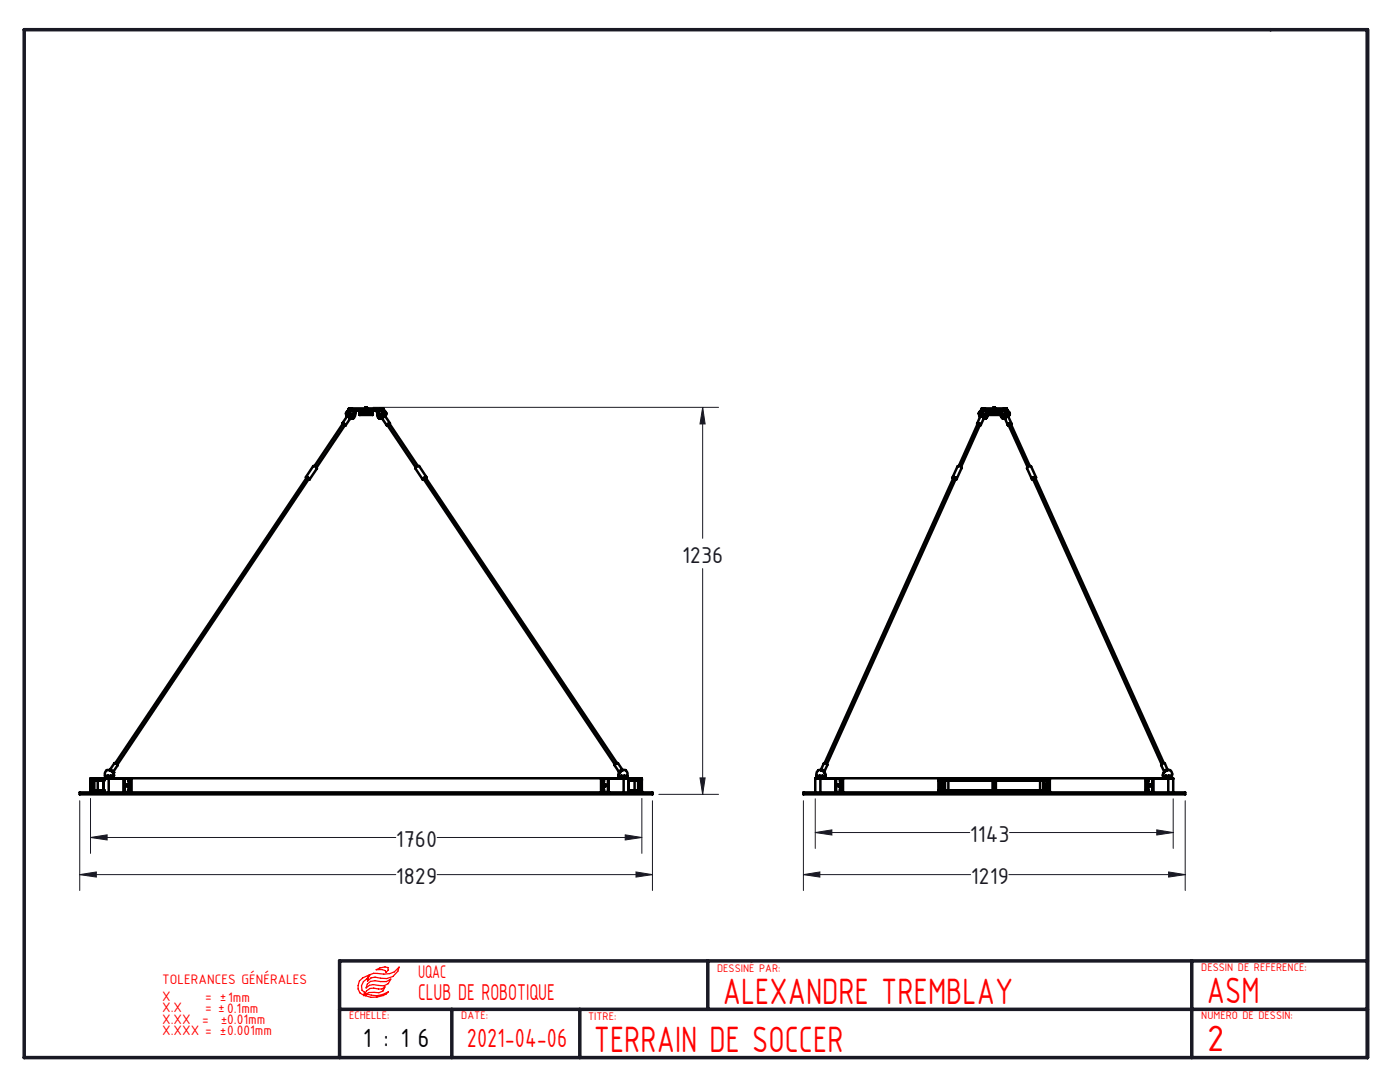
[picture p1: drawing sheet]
<svg xmlns="http://www.w3.org/2000/svg" width="279mm" height="216mm" viewBox="0 0 279 216" stroke-linecap="round" stroke-linejoin="round" font-family="sans-serif">
<g fill="none" stroke="#191924" stroke-width=".2">
<path d="M74.4 81.3h69M140.2 81.3l.5 3.3h-1zM140.2 81.3v26.1M140.2 113.5v45M15.9 159.8v17.9M18.1 159.3v11M128.1 159.3v11M130.2 159.8v17.9M131.5 158.5h11.9M139.7 155.2h1l-.5 3.3zM160.3 159.8v17.9M162.7 159.4v9.9"/>
<path d="M234.1 159.4v9.9M236.5 159.8v17.9M15.9 174.5l3.3-.5v1zM15.9 174.5h63.1M18.1 167.1l3.3-.5v1zM18.1 167.1h60.9M87.2 174.5h43M87.2 167.1h40.9M124.8 166.6l3.3 .5-3.3 .5zM126.9 174l3.3 .5-3.3 .5zM160.3 174.5l3.3-.5v1zM160.3 174.5h33.4"/>
<path d="M162.7 166.1l3.3-.5v1zM162.7 166.1h30.8M201.3 174.5h35.2M201.5 166.1h32.6M230.9 165.6l3.2 .5-3.2 .5zM233.2 174l3.3 .5-3.3 .5z"/>
</g>
<path d="M71.7 195.8l.7-.7 1.3-.5-.5 .7-.7 .6-.4 .8 .1 .9 .5 .4-.1 .6a1.91 1.91 0 0 1-.9-2.8zM72.9 198.7l.4-.3a4.5 4.5 0 0 0 4.2-.5 4 4 0 0 1-4.6 .8zM73.1 197.7l.7-.5h.8l1.6 .1 .6-.4-.4 .8-.8 .4-2-.1-1 .7zM73.3 196.4l.6-.6 1-.1 2.2 .2 .9-.5-.5 .9-.9 .4-2.1-.2-.8 .1-.6 .5zM73.9 194.5l.7-.3a7 7 0 0 0 4.1-.3l1-.9a2.89 2.89 0 0 1-3.7 2.2l-1.1-.2-.9 .1-.7 .7 .2-.7zM75.1 193.5l.7-.4 1-.2 .6 .2 .1 .5-.5 .4-.1-.3-.7-.2z" fill="none" stroke="#f00" stroke-width=".25"/>
<path d="M4.8 5.9h268.1v205.1h-268.1zM141.3 191.7v9.7M237.8 191.7v19.3M272.9 191.7h-205.1v19.3M67.8 201.4h205.1M90.2 201.4v9.6M115.7 201.4v9.6" fill="none" stroke="#191924" stroke-width=".7"/>
<path d="M15.9 174.5l3.3-.5v1zM126.9 174l3.3 .5-3.3 .5zM139.7 155.2h1l-.5 3.3zM140.2 81.3l.5 3.3h-1zM18.1 167.1l3.3-.5v1zM124.8 166.6l3.3 .5-3.3 .5zM160.3 174.5l3.3-.5v1zM233.2 174l3.3 .5-3.3 .5zM162.7 166.1l3.3-.5v1zM230.9 165.6l3.2 .5-3.2 .5z" fill="#191924"/>
<g fill="none" stroke="#000" stroke-width=".5">
<path d="M61.1 95.2l.6 .3 .1 .2h-.2M61.1 95.2v.2M61.1 95.2l1.4-2.2 .5 .2 .3 .3-1.5 2.2M61.2 95.4v-.2l.4 .2 .1 .1-.1 .1M61.2 95.2h.1M61.3 95.2l-38.3 57.1M61.7 95.5l-38.3 57.1M68.4 84.6l-.1-.1 .1-.1 .6 .5M68.4 84.6l.1-.1 .4 .3M68.4 84.5l-5.6 8.5M68.9 84.8h-.1M68.9 84.8l-5.7 8.5"/>
<path d="M69 84.9h-.2M69.2 82.7v.3M69.2 82.6v.1a.46 .46 0 0 1 .4-.3 .46 .46 0 0 1 .4 .2l.4 .5v.3M69.2 82.6v-.1v.2M69.2 82.6v.1M69.2 83v.1M69.2 83v-.1a.38 .38 0 0 1-.1-.5 .38 .38 0 0 1 .6 0l.5 .2 .3 .4a.36 .36 0 0 1 0 .5 .36 .36 0 0 1-.5 0M69.2 83.1l.3 .1 .4 .4M69.2 83a.63 .63 0 0 1 .8 .5M69.2 83.1l-.9 1.4M69.4 82l-.4 .5M69.4 82h.7"/>
<path d="M69.6 81.6l-.2 .4M69.6 81.6h.5M69.6 81.6h.1M69.8 82.7v.1M69.8 82.8l.2-.2-.2 .3M69.8 82.5l-.1 .2zM69.9 83.6h.1M69.9 83.6l-.9 1.3M70 83.5l-.1 .1M70.1 82l.5 .2 .1 .3M70.1 82.7l-.3 .1M70.1 81.6v.4"/>
<path d="M70.1 81.6l.7 .3M70.1 81.5l-.5 .1M70.1 81.5v.1M70.1 81.5h5.9M70.3 83.4h.1M70.3 83.4l-.3 .1M70.4 83.3l-.1 .1h.1M70.7 82.5h.2M70.8 81.9l-.1 .6M70.8 81.9l.2 .2M70.9 82.5l-.1 .5-.3 .5M71 82.1l-.3 .4"/>
<path d="M71.3 81.9l-.3 .2M71.3 81.7l-.5 .2M71.3 81.7v.2M71.3 81.7h3.5M71.3 81.9h3.5M71.4 81.9a.46 .46 0 0 0-.5 .6M71.8 82.5h.1M71.8 82.5v.3M71.8 82.4v.1M71.8 82.4h2.5M71.8 82.5h2.5M71.8 82.8h2.5"/>
<path d="M72.8 82.3l-.1 .1M72.8 82.3h.6M72.8 81.9v.4M72.9 81.4h.3M72.9 81.4v.1M73.2 81.4v.1M73.4 82.3v.1M73.4 81.9v.4M74.3 82.5h.1M74.3 82.4v.1M74.3 82.4l.1 .1M74.3 82.5v.3"/>
<path d="M74.4 82.5l-.1 .3M74.8 81.9a.5 .5 0 0 1 .5 .6M74.8 81.9l.4 .2M74.8 81.7l.6 .2M74.8 81.7v.2M75.2 82.1l.3 .4M75.3 82.5a.9 .9 0 0 0 .4 1M75.3 82.5h.2M75.4 81.9l-.2 .2M75.4 81.9l.1 .6M75.7 83.1a.39 .39 0 0 0 .5 .4M75.8 82.9l.1 .1"/>
<path d="M75.8 82.9l.2 .1M75.9 83l.2 .1M75.9 83h.1M75.9 82.8l.2 .3M76 83v.1M76 81.6l.1 .4M76 81.6l-.6 .3M76 81.6h.5M76 81.5l.5 .1M76 81.5v.1M76.1 82l-.4 .2-.2 .3M76.1 82h.6"/>
<path d="M76.2 83.5l.1 .1M76.2 83.5h.1M76.3 83.6l.9 1.3M76.5 81.6l.6 .9M76.7 82.4l.1 .3 .1-.2M76.8 82.4l.1 .1M76.9 82.5l-.1 .1-.1-.2a.4 .4 0 0 1 .2 .6M76.9 83v.1M76.9 83a.55 .55 0 0 0-.7 .5M76.9 83l.1-.1a.38 .38 0 0 0 .1-.5 .38 .38 0 0 0-.6 0l-.7 .4a.39 .39 0 0 0-.2 .6 .39 .39 0 0 0 .6 .1M76.9 83.1l-.3 .1-.3 .4M76.9 83.1l.9 1.4"/>
<path d="M77 82.8a.36 .36 0 0 0-.2-.5 .36 .36 0 0 0-.5 .2l-.5 .5a.27 .27 0 0 0-.1 .3 .27 .27 0 0 0 .3 .2M77.3 84.8l5.7 8.5M77.7 84.6l-.2-.1-.2 .3M77.7 84.5l5.7 8.5M77.8 84.6v-.2l-.2 .1-.4 .3v.1h.2M84.3 95.7h.3M84.5 95.5l38.2 57.1M84.9 95.2l38.3 57.1M85 95.4v-.1a.36 .36 0 0 0-.4 0 .36 .36 0 0 0-.1 .4l.1-.1M85 95.4l.1-.1a.52 .52 0 0 0-.8 .4M85.1 95.2l-1.5-2.2-.4 .1-.3 .4 1.4 2.2M190.1 95.3l1-2.2h.6l.2 .3-1 2.2"/>
<path d="M190.2 95.5a.16 .16 0 0 1-.1-.2 .16 .16 0 0 1 .2-.1l.4 .1a.22 .22 0 0 1 .2 .2 .22 .22 0 0 1-.3 .2M190.2 95.5a.16 .16 0 0 1 0-.3 .16 .16 0 0 1 .2 0l.3 .1a.18 .18 0 0 1 .1 .2 .18 .18 0 0 1-.1 .2M190.3 95.3l-25.7 57M190.4 95.2l-.1 .1M190.7 95.4v.1M190.8 95.5l-25.8 57M195.1 84.7a.22 .22 0 0 1 .1-.3 .22 .22 0 0 1 .3 .1 .21 .21 0 0 1 .2 .2 .21 .21 0 0 1-.1 .2h-.1M195.1 84.6l.3-.1 .2 .3M195.1 84.6l-3.8 8.4M195.5 83l-.1-.2a.38 .38 0 0 1 .1-.5 .38 .38 0 0 1 .5 .1l.7 .5a.37 .37 0 0 1 .1 .5 .37 .37 0 0 1-.5 .1M195.5 82.8a.35 .35 0 0 1 .1-.5 .35 .35 0 0 1 .5 .1l.6 .5a.3 .3 0 0 1 .1 .4 .3 .3 0 0 1-.4 .2M195.6 83.2l.4-.1 .3 .4"/>
<path d="M195.6 83.1a.46 .46 0 0 1 .5-.2 .46 .46 0 0 1 .4 .4l-.2 .2M195.6 84.8l-3.8 8.4M195.6 83.2l-.6 1.3M195.7 82l-.4 .5M195.7 82.4a.48 .48 0 0 0-.1 .8M195.7 82.5l.1 .2M195.7 82h.7M195.7 82.5l.1 .1M195.8 82.4l-.1 .1M195.8 82.6l.1-.2-.1 .3M195.8 82.6v.1M195.8 82.4v.2"/>
<path d="M195.9 82.4h-.1M195.9 81.6l-.2 .4M195.9 81.6h.5M196.3 83.5h.1M196.3 83.5l-.6 1.3M196.4 82l.3 .1 .3 .4M196.4 81.6v.4M196.4 81.6l.7 .3M196.4 81.5l-.5 .1M196.4 81.5h4M196.4 81.5v.1M196.6 82.9v.1l.1 .1a.36 .36 0 0 1-.4 .4"/>
<path d="M196.7 82.9v.1M197 82.5h.2M197.1 81.9l.2 .2M197.1 81.9l-.1 .6M197.1 82.5h2.6M197.2 82.5l-.1 .6-.3 .4M197.2 82.4v.4M197.2 82.4h-.1M197.2 82.8h.1M197.2 82.4h2.5M197.2 82.8h2.5M197.3 82.1l-.3 .4"/>
<path d="M197.3 82.1l-.1 .4M197.6 81.9l-.3 .2M197.6 81.7l-.5 .2M197.6 81.7v.2M197.6 81.7h1.6M197.6 81.9h1.6M198.1 82.3l-.1 .1M198.1 82.3h.7M198.1 81.9v.4M198.3 81.4h.3M198.3 81.4v.1M198.6 81.4v.1"/>
<path d="M198.8 82.3v.1M198.8 81.9v.4M199.2 81.9l.4 .2M199.2 81.7l.6 .2M199.2 81.7v.2M199.4 82l.3 .2v.3M199.6 82.1l.3 .4M199.7 82.4v.1M199.7 82.4h.1M199.7 82.8h.1M199.7 82.5h.1M199.7 82.5v.3"/>
<path d="M199.7 82.5a.9 .9 0 0 0 .4 1M199.7 82.5h.2M199.8 81.9l-.2 .2M199.8 81.9l.1 .6M200.1 83.2v.1M200.4 81.6l.1 .4M200.4 81.6l-.6 .3M200.4 81.6h.5M200.4 81.5l.5 .1M200.4 81.5v.1M200.5 82l-.4 .2-.2 .3M200.5 82h.6"/>
<path d="M200.5 83.5h.1M200.6 83.5h.1M200.6 83.5l.6 1.3M200.6 82.6l.1 .1-.1-.1M200.8 82.6l-.1 .1h-.1M200.8 82.5v.1M200.9 81.6l.2 .4M201.1 82l.4 .5M201.3 83.1v.1M201.3 84.8h.1M201.3 83.2h-.5l-.2 .3M201.3 83.2a.32 .32 0 0 0-.3-.4 .32 .32 0 0 0-.3 .2h-.1a.23 .23 0 0 0-.2 .3 .23 .23 0 0 0 .2 .2"/>
<path d="M201.3 84.8l3.8 8.4M201.3 83.2l.6 1.3M201.4 82.5a.81 .81 0 0 0-1.2 .9l.4 .1M201.4 83v-.1a.38 .38 0 0 0 0-.5 .38 .38 0 0 0-.5 0l-.4 .2-.4 .4a.35 .35 0 0 0 0 .5 .35 .35 0 0 0 .5 0M201.4 82.5v.2M201.4 82.5v.3M201.4 82.6v.2M201.4 82.8h.1M201.4 82.8l-.1 .4M201.7 84.6l3.8 8.4M201.8 84.6l-.4-.1-.1 .3M201.8 84.7l.1-.1a.38 .38 0 0 0-.5-.1 .38 .38 0 0 0-.2 .4h.1"/>
<path d="M206.1 95.5l25.7 57M206.5 95.2l.1 .1M206.6 95.3l25.7 57M206.6 95.5a.21 .21 0 0 0-.1-.3 .21 .21 0 0 0-.3 .1 .18 .18 0 0 0-.2 .2 .18 .18 0 0 0 .2 .2M206.7 95.5a.22 .22 0 0 0 0-.4 .22 .22 0 0 0-.4 .1l-.1 .1a.23 .23 0 0 0-.2 .2 .23 .23 0 0 0 .1 .2h.1M206.8 95.3l-1-2.2h-.6l-.2 .4 1 2.1M15.9 158.1h114.3v.4h-114.3zM18.1 155.6v.1M18.1 155.6h.1M18.1 155.5h.1M18.1 157.8h.1M18.1 157.9h.1"/>
<path d="M18.1 157.9v.1M18.1 155.4h.1M18.1 155.4v.1M18.1 155.8h.1M18.1 155.6v.2M18.1 157.7h.1M18.1 157.7v.1M18.1 158h.1M18.1 155.5v.1M18.1 155.8v1.9M18.1 157.8v.1M18.1 155.7v.1"/>
<path d="M18.1 155.5h.2M18.1 155.6h.2M18.1 157.8h.2M18.1 157.9h.2M18.1 155.7h.2M18.1 155.4h.2M18.1 158h.6M18.1 155.8h.6M18.1 155.4h.6M18.1 155.3h.6M18.1 155.3v.1M18.3 155.6v.1"/>
<path d="M18.3 155.6h.1M18.3 155.7h.2M18.3 155.5h.1M18.3 155.4v.1M18.3 155.4h.2M18.3 157.8h.1M18.3 157.9v.1M18.3 157.9h.1M18.3 158h.2M18.3 155.5v.1M18.3 157.8v.1M18.4 155.6l.1 .1"/>
<path d="M18.4 155.6h1M18.4 155.5h1M18.4 157.8h1M18.4 157.9h1M18.4 157.9l.1 .1M18.4 155.5v.1M18.4 157.8v.1M18.5 155.7h.9M18.5 155.4l-.1 .1M18.5 155.4h.9M18.5 157.7l-.1 .1M18.5 157.7h.9"/>
<path d="M18.5 158h.9M18.5 157.7l-.2 .1M18.7 158h.1M18.7 155.8h.1M18.7 155.4h.1M18.7 155.3h.2M18.7 157.7h.1M18.7 157.7h-.6M18.7 155.3v.1M18.7 155.8v1.9M18.7 158v.1M18.8 157.7h-.1"/>
<path d="M18.8 157.7h.7M18.8 158h.7M18.8 155.8h.7M18.8 155.4h.7M18.8 155.8v1.9M18.8 158l.1 .1M18.9 155.3h.6M18.9 155.3l-.1 .1M19.4 157.7v.1M19.4 157.9v.1M19.4 155.4v.1M19.4 155.6v.1"/>
<path d="M19.4 155.5h.2M19.4 155.6h.2M19.4 157.8h.2M19.4 157.9h.2M19.4 155.7h.2M19.4 155.4h.2M19.4 155.5v.1M19.4 157.8v.1M19.5 158h.1M19.5 155.7v.1M19.5 157.7h.1M19.5 155.4h.1"/>
<path d="M19.5 155.4h1.9M19.5 158h1.2M19.5 155.8h1.2M19.5 155.3h1.2M19.5 155.3v.1M19.5 155.8v1.9M19.5 158v.1M19.6 155.6v.1M19.6 155.6h.7M19.6 155.7h.8M19.6 157.8h.7M19.6 157.9v.1"/>
<path d="M19.6 157.9h.7M19.6 158h.8M19.6 155.5h.7M19.6 155.4v.1M19.6 155.4h.8M19.6 155.5v.1M19.6 157.8v.1M20.3 157.8h.1M20.3 157.9h.1M20.3 157.9l.1 .1M20.3 155.5h.1M20.3 155.6l.1 .1"/>
<path d="M20.3 155.6h.1M20.3 155.5v.1M20.3 157.8v.1M20.4 155.4v.1M20.4 157.7v.1M20.4 157.9v.1M20.4 155.6v.1M20.4 155.4l-.1 .1M20.4 157.7l-.1 .1M20.4 157.7l-.8 .1M20.4 155.5h.3M20.4 155.6h.3"/>
<path d="M20.4 157.8h.3M20.4 157.9h.3M20.4 155.7h.3M20.4 155.4h.3M20.4 155.5v.1M20.4 157.8v.1M20.7 155.4v.1M20.7 155.4h.1M20.7 157.9v.1M20.7 155.7h.1M20.7 155.6v.1M20.7 157.7v.1"/>
<path d="M20.7 157.7h.1M20.7 158h.1M20.7 155.3h.1M20.7 155.7v.1M20.7 157.9h.1M20.7 157.8h.1M20.7 155.6h.1M20.7 155.5h.1M20.7 155.8h.1M20.7 157.7h-1.3M20.7 155.3v2.8M20.8 155.3h.7"/>
<path d="M20.8 155.3l-.1 .1M21 154.8h.1M21 154.8h.6M21 154.8v.2l-.2 .3M21.4 155.4h3.4M21.5 155.3l-.1 .1M21.5 155.3h3.2M21.6 154.8h.5M21.6 154.8l-.1 .5M21.7 155.3v2.8M21.8 153.7h.1M21.9 153.7l.7 .5"/>
<path d="M21.9 153.6l-.1 .1M21.9 153.6l1-1.3 .4 .1 .2 .3-.9 1.4M21.9 153.6l.5 .1 .2 .4M21.9 153.6h.1M22.1 154.8l.1 .6M22.1 154.8h.6M22.4 155.3v.1M22.6 154.2h.1M22.6 154.1h.1M22.6 154.1v.1M22.7 154.8a.35 .35 0 0 0 .4 .5M22.7 154.8a1.04 1.04 0 0 0-1.1-1.2 1.01 1.01 0 0 0-.6 1.4l-.3 .3"/>
<path d="M24.7 155.3h.1M24.7 155.3v2.8M24.7 155.3l.1 .1M24.8 155.4h1.4M24.8 158h1.4M24.8 155.4h.1M24.8 158h.1M24.8 155.4v2.7M24.8 155.3h96.5M24.8 155.3v2.7M24.8 155.3v.1M26.2 155.4v2.6"/>
<path d="M119.9 155.4h1.5M119.9 158h1.5M119.9 155.4v2.6M121.3 155.3h.2M121.3 155.3l.1 2.7M121.3 155.3l.1 .1M121.4 155.4h.1M121.4 158h.1M121.4 155.4h3.3M121.4 155.4v2.7M121.5 155.3h.1M121.5 155.3h3.2"/>
<path d="M121.5 155.3v2.8M121.5 155.3l-.1 .1M123.4 154.8a.35 .35 0 0 1-.3 .5M123.4 154.8a1.1 1.1 0 0 1 1.4-1.1 .89 .89 0 0 1 .4 1.1M123.4 154.8h.6M123.5 154.1l.1 .1M123.6 154.2h.1M123.6 154.2h-.1M123.8 155.3v.1M124 154.8l-.1 .6M124 154.8h.6M124.2 153.6l-.6 .6"/>
<path d="M124.2 153.6l-.9-1.3h-.3l-.3 .4 .8 1.4M124.2 153.6l-.4 .1-.3 .4M124.5 155.3v2.8M124.6 154.8l.1 .5M124.6 154.8h.5M124.7 155.4h.7M124.7 155.3h.7M124.7 155.3v.1M125.1 154.8l.1 .3 .2 .2M125.1 154.8h.1M125.2 154.8v.2l.2 .3M125.4 155.3v.1"/>
<path d="M125.4 155.3h.1M125.4 155.7h.1M125.4 155.4h.1M125.4 158h.1M125.4 155.5h.1M125.4 157.8h.1M125.4 155.8h.1M125.4 155.6h.4M125.4 157.9h.4M125.4 157.7h1.4M125.4 155.4h1.2M125.4 155.4v2.7"/>
<path d="M125.5 157.7v.1M125.5 157.9v.1M125.5 155.6v.1M125.5 155.4v.1M125.5 158h-.1M125.5 157.7h.1M125.5 158h.1M125.5 155.7v.1M125.5 155.3v.1M125.5 155.5h.3M125.5 157.8h.3M125.5 155.7h.3"/>
<path d="M125.5 155.4h.3M125.5 158h1.1M125.5 155.8h1.1M125.5 155.8v1.9M125.5 158v.1M125.5 155.3h1.1M125.8 155.6v.1M125.8 155.6h.1M125.8 155.4v.1M125.8 155.4l.1 .1M125.8 155.5h.1M125.8 157.9h.1"/>
<path d="M125.8 157.8h.1M125.8 157.7l.1 .1M125.8 157.7v.1M125.8 157.9v.1M125.8 155.7h.7M125.8 157.7l.7 .1M125.8 158h.7M125.8 155.4h.7M125.8 155.5v.1M125.8 157.8v.1M125.9 155.6l-.1 .1M125.9 157.9l-.1 .1"/>
<path d="M125.9 155.6h.6M125.9 157.9h.6M125.9 157.8h.6M125.9 155.5h.6M125.9 155.5v.1M125.9 157.8v.1M126.5 155.6v.1M126.5 157.9v.1M126.5 155.4v.1M126.5 155.5h.3M126.5 155.6h.3M126.5 157.8h.3"/>
<path d="M126.5 157.9h.3M126.5 155.7h.3M126.5 155.4h.3M126.5 155.5v.1M126.5 157.8v.1M126.6 157.7h.8M126.6 157.7h.1M126.6 155.4h.1M126.6 155.4h.8M126.6 155.8h.8M126.6 155.7v.1M126.6 158h.8"/>
<path d="M126.6 158h.1M126.6 155.3h.7M126.6 155.3v.1M126.6 155.8v1.9M126.6 158v.1M126.8 155.6h1M126.8 155.6v.1M126.8 155.7h.9M126.8 155.5h1M126.8 157.9h1M126.8 157.9v.1M126.8 158h.9"/>
<path d="M126.8 157.8h1M126.8 155.4v.1M126.8 155.4h.9M126.8 157.7v.1M126.8 157.7h.9M126.8 155.5v.1M126.8 157.8v.1M127.3 155.3h.1M127.3 155.3l.1 .1M127.4 157.7h.1M127.4 155.8h.1M127.4 158h.1"/>
<path d="M127.4 155.4h.1M127.4 155.8v1.9M127.4 158l-.1 .1M127.4 157.7h.6M127.4 158h.6M127.4 155.8h.6M127.4 155.4h.6M127.4 155.3v.1M127.4 158v.1M127.4 155.3h.6M127.7 155.4l.1 .1M127.7 157.7l.1 .1"/>
<path d="M127.7 158h.1M127.7 155.7h.1M127.7 155.4h.1M127.8 155.6l-.1 .1M127.8 157.9l-.1 .1M127.8 157.9h.1M127.8 157.8h.1M127.8 155.6h.1M127.8 155.5h.1M127.8 155.5v.1M127.8 157.8v.1M127.8 157.9v.1"/>
<path d="M127.8 155.6v.1M127.8 155.4v.1M127.8 155.5h.2M127.8 155.6h.2M127.8 157.8h.2M127.8 157.9h.2M127.8 155.7h.2M127.8 155.4h.2M128 155.6v.1M128 155.6h.1M128 155.4v.1M128 155.4l.1 .1"/>
<path d="M128 155.5h.1M128 157.9v.1M128 157.9h.1M128 157.7l.1 .1M128 157.8h.1M128 157.7v.1M128 155.4h.1M128 158h.1M128 155.7v.1M128 155.8h.1M128 157.7h.1M128 155.3v.1"/>
<path d="M128 155.5v.1M128 155.8v1.9M128 157.8v.1M128 155.3l.1 .1M128.1 155.6l-.1 .1M128.1 157.9l-.1 .1M128.1 155.4v.1M128.1 157.9v.1M128.1 155.6v.2M128.1 157.7v.1M128.1 155.5v.1M128.1 155.8v1.9"/>
<path d="M128.1 157.8v.1M160.3 158.1h76.2v.4h-76.2zM162.7 155.4h.1M162.7 155.4v2.7M162.7 155.4h.8M162.7 155.3h.1M162.7 155.3v.1M162.8 155.3h.7M162.8 155.3l-.1 .1M163 154.8a.84 .84 0 0 1 .4-1.1 .84 .84 0 0 1 1.1 .4l.2 .3v.4M163 154.8v.2l-.2 .3M163 154.8h.1"/>
<path d="M163.1 154.8h.5M163.1 154.8l-.1 .4-.2 .1M163.5 155.3v.1M163.5 155.4h3.2M163.5 155.3h3.2M163.6 154.8h.5M163.6 154.8l-.1 .5M163.7 155.3v2.8M163.9 153.7l.5 .2M164.1 154.8l.2 .6M164.1 154.8h.6M164.4 153.9l.2 .3v-.1"/>
<path d="M164.4 152.3h.4l.3 .3-.6 1.4-.3-.4-.4 .1zM164.4 153.9l.1 .1M164.4 155.3v.1M164.5 154.1h.1M164.7 154.8a.35 .35 0 0 0 .4 .5M166.7 155.3h.2M166.7 155.3h.1M166.7 155.4h.1M166.7 155.3v2.8M166.7 155.3l.1 .1M166.8 155.4h.1M166.8 158h.1"/>
<path d="M166.8 158h1.4M166.8 155.4h1.4M166.8 155.4v2.6M166.9 155.3h21.6M166.9 155.3l-.1 2.7M166.9 155.3l-.1 .1M168.2 155.4v2.6M187.3 157.8h.1M187.3 155.5h.1M187.3 157.9l.1 .1M187.3 157.9h.1M187.3 155.6l.1 .1"/>
<path d="M187.3 155.6h.1M187.3 158h.1M187.3 157.9v.1M187.3 157.7h.1M187.3 157.7v.1M187.3 155.8h.1M187.3 155.6v.2M187.3 155.4h.1M187.3 155.4v.1M187.3 155.5v.1M187.3 155.8v1.9M187.3 157.8v.1"/>
<path d="M187.4 157.7v.1M187.4 157.9v.1M187.4 155.6v.1M187.4 155.4v.1M187.4 157.7l-.1 .1M187.4 155.4l-.1 .1M187.4 155.4h.1M187.4 158h.1M187.4 157.7h.1M187.4 155.7v.1M187.4 155.5h.1M187.4 155.6h.1"/>
<path d="M187.4 157.8h.1M187.4 157.9h.1M187.4 155.7h.1M187.4 158h1.1M187.4 155.8h1.1M187.4 155.4h1.1M187.4 155.5v.1M187.4 155.8v1.9M187.4 157.8v.1M187.5 157.8h.6M187.5 155.6h.6M187.5 155.6v.1"/>
<path d="M187.5 155.7h.7M187.5 155.5h.6M187.5 155.4v.1M187.5 155.4h.7M187.5 157.9h.6M187.5 157.9v.1M187.5 158h.7M187.5 155.5v.1M187.5 157.8v.1M188.1 157.8h1.1M188.1 157.9h1.1M188.1 155.5h1.1"/>
<path d="M188.1 155.6h1.1M188.1 155.6l.1 .1M188.1 157.9l.1 .1M188.1 155.5v.1M188.1 157.8v.1M188.2 157.7l-.1 .1M188.2 157.7h1M188.2 155.4l-.1 .1M188.2 155.4h1M188.2 155.7h1M188.2 158h1M188.2 157.7l-.7 .1"/>
<path d="M188.5 158h.1M188.5 155.4h.1M188.5 155.8h.1M188.5 155.3h.2M188.5 157.7h.1M188.5 157.7h-1.1M188.5 155.3v.1M188.5 155.8v1.9M188.5 158v.1M188.6 158h.7M188.6 155.4h.7M188.6 157.7h.7"/>
<path d="M188.6 157.7h-.1M188.6 155.8h.7M188.6 158l.1 .1M188.6 155.8v1.9M188.7 155.3h.6M188.7 155.3l-.1 .1M189.2 157.9v.1M189.2 157.7v.1M189.2 155.4v.1M189.2 155.6v.1M189.2 155.5h8.5M189.2 155.6h8.5"/>
<path d="M189.2 157.8h8.5M189.2 157.9h8.5M189.2 155.7h8.5M189.2 155.4h8.5M189.2 155.5v.1M189.2 157.8v.1M189.3 155.4h.1M189.3 157.7h.1M189.3 158h.1M189.3 155.7v.1M189.3 158h8.8M189.3 155.8h8.8"/>
<path d="M189.3 155.4h8.8M189.3 155.3h8.8M189.3 155.3v.1M189.3 155.8v1.9M189.3 158v.1M197.7 157.9h.1M197.7 157.9v.1M197.7 158h.1M197.7 155.5h.1M197.7 155.4v.1M197.7 155.4h.1M197.7 157.8h.1"/>
<path d="M197.7 155.6h.1M197.7 155.6v.1M197.7 155.7h.1M197.7 155.5v.1M197.7 157.8v.1M197.7 155.6l.1 .1M197.7 157.9l.1 .1M197.8 155.4v.1M197.8 157.7v.1M197.8 157.9v.1M197.8 155.6v.1M197.8 155.4l-.1 .1"/>
<path d="M197.8 157.7l-.1 .1M197.8 155.5h.3M197.8 155.6h.3M197.8 157.8h.3M197.8 157.9h.3M197.8 155.7h.3M197.8 155.4h.3M197.8 155.5v.1M197.8 157.8v.1M198.1 155.6l.1 .2M198.1 157.9l.1 .1M198.1 155.7l.1 .1"/>
<path d="M198.1 155.6v.1M198.1 157.7v.1M198.1 158h.1M198.1 157.9v.1M198.1 155.4v.1M198.1 155.4h.1M198.1 155.3h.1M198.1 157.7h.1M198.1 155.8h.1M198.1 155.7v.1M198.1 157.7h-8.9M198.1 155.3v.1"/>
<path d="M198.1 155.8v1.9M198.1 158v.1M198.2 155.8h.1M198.2 155.4h.1M198.2 157.7h-.1M198.2 157.7h.1M198.2 158h.1M198.2 155.4h-.1M198.2 155.8v1.9M198.2 157.7l-.1 .1M198.2 155.4l-.1 .1M198.2 158h.4"/>
<path d="M198.2 155.4h.4M198.2 155.3h.4M198.2 155.3v.1M198.4 155.3v2.8M198.6 155.4l.2 .1M198.6 157.7l.2 .1M198.6 158h.1M198.6 155.8h.1M198.6 157.7h.1M198.6 155.4h.1M198.6 155.3h.2M198.6 155.3v.1"/>
<path d="M198.6 155.8v1.9M198.6 155.3l.1 .1M198.7 157.7h.1M198.7 155.4h.1M198.7 158h.1M198.7 155.8h.1M198.7 155.8v1.9M198.8 157.7v.1M198.8 155.6l-.2 .2M198.8 157.9l-.2 .1M198.8 155.6v.1M198.8 157.9v.1"/>
<path d="M198.8 155.4v.1M198.8 158h-.1M198.8 155.7l-.1 .1M198.8 157.7h.1M198.8 155.4h.1M198.8 158h.1M198.8 155.7v.1M198.8 155.5h.2M198.8 155.6h.2M198.8 157.8h.2M198.8 157.9h.2M198.8 157.7h8.9"/>
<path d="M198.8 155.7h.2M198.8 155.4h.2M198.8 158h8.8M198.8 155.8h8.8M198.8 155.4h8.8M198.8 155.3h8.8M198.8 155.3v.1M198.8 155.8v1.9M198.8 158v.1M199 157.7v.1M199 157.8h.1M199 157.9h.1"/>
<path d="M199 155.6v.1M199 155.6h.1M199 155.5h.1M199 157.9v.1M199 155.4v.1M199 155.4l.1 .1M199 157.7l.1 .1M199 157.7l.2 .1M199 155.7h.2M199 158h.2M199 155.4h.2M199 155.5v.1"/>
<path d="M199 157.8v.1M199.1 155.6l-.1 .1M199.1 157.9l-.1 .1M199.1 157.8h.1M199.1 155.6h.1M199.1 155.5h.1M199.1 157.9h.1M199.1 155.5v.1M199.1 157.8v.1M199.2 155.6v.1M199.2 157.9v.1M199.2 155.4v.1"/>
<path d="M199.2 155.5h8.5M199.2 155.6h8.5M199.2 157.8h8.5M199.2 157.9h8.5M199.2 155.7h8.5M199.2 155.4h8.5M199.2 155.5v.1M199.2 157.8v.1M207.6 155.8h.7M207.6 155.7v.1M207.6 155.4h.7M207.6 155.4h.1"/>
<path d="M207.6 157.7h.1M207.6 157.7h.7M207.6 158h.7M207.6 158h.1M207.6 155.3h.6M207.6 155.3v.1M207.6 155.8v1.9M207.6 158v.1M207.7 155.6v.1M207.7 155.6h1M207.7 155.7h.9M207.7 155.5h1"/>
<path d="M207.7 155.4v.1M207.7 155.4h.9M207.7 157.8h1M207.7 157.9h1M207.7 157.9v.1M207.7 158h.9M207.7 157.7v.1M207.7 157.7h.9M207.7 155.5v.1M207.7 157.8v.1M208.2 155.3h.1M208.2 155.3l.1 .1"/>
<path d="M208.3 155.8h.1M208.3 157.7h.1M208.3 158h.1M208.3 155.4h.1M208.3 155.8v1.9M208.3 158l-.1 .1M208.3 157.7h1.1M208.3 158h1.1M208.3 155.8h1.1M208.3 155.4h1.1M208.3 155.3h21.7M208.3 155.3v.1"/>
<path d="M208.3 158v.1M208.6 155.4l.1 .1M208.6 157.7l.1 .1M208.6 157.7l.7 .1M208.6 155.7h.7M208.6 158h.7M208.6 155.4h.7M208.7 155.6l-.1 .1M208.7 157.9l-.1 .1M208.7 157.8h.6M208.7 155.6h.6M208.7 157.9h.6"/>
<path d="M208.7 155.5h.6M208.7 155.5v.1M208.7 157.8v.1M209.3 155.6v.1M209.3 157.9v.1M209.3 155.4v.1M209.3 155.5h.1M209.3 155.6h.1M209.3 157.8h.1M209.3 157.9h.1M209.3 155.7h.1M209.3 155.4h.1"/>
<path d="M209.3 155.5v.1M209.3 157.8v.1M209.4 155.6v.1M209.4 155.6h.1M209.4 157.9v.1M209.4 157.9h.1M209.4 157.8h.1M209.4 157.7v.1M209.4 157.7l.1 .1M209.4 155.5h.1M209.4 155.4v.1M209.4 155.4l.1 .1"/>
<path d="M209.4 157.7h.1M209.4 155.4h.1M209.4 158h.1M209.4 155.7v.1M209.4 155.8h.1M209.4 155.5v.1M209.4 155.8v1.9M209.4 157.8v.1M209.5 155.6l-.1 .1M209.5 157.9l-.1 .1M209.5 157.7v.1M209.5 155.4v.1"/>
<path d="M209.5 157.9v.1M209.5 155.6v.2M209.5 155.5v.1M209.5 155.8v1.9M209.5 157.8v.1M228.6 155.4h1.5M228.6 158h1.5M228.6 155.4v2.6M230 155.3h.1M230 155.3l.1 2.7M230 155.3l.1 .1M230.1 155.4h.1"/>
<path d="M230.1 158h.1M230.1 155.4h3.3M230.1 155.4l.1 2.7M230.1 155.3h3.3M230.1 155.3v2.8M231.8 152.4l.5-.1 .2 .1 .5 1.3h-.4l-.3 .3-.6-1.3zM232.1 154.8l-.1 .4-.2 .1M232.1 154.8a1.17 1.17 0 0 1 1.5-1.1l.3 .6v.5M232.1 154.8h.6M232.4 153.9l-.2 .3M232.4 153.9v.1M232.4 155.3v.1"/>
<path d="M232.7 154.8l-.1 .6M232.7 154.8h.6M233 153.7l-.6 .2M233.2 155.3v2.8M233.3 154.8l.1 .5M233.3 154.8h.5M233.4 155.4h.7M233.4 155.3h.7M233.4 155.3v.1M233.8 154.8v.3l.3 .2M233.8 154.8h.1M233.9 154.8v.3l.2 .2"/>
<path d="M234.1 155.3v.1M234.1 155.3h.1M234.1 155.4h.1M234.1 155.4v2.7"/>
<circle cx="18.3" cy="156.1" r=".11"/>
<circle cx="18.3" cy="157.3" r=".11"/>
<circle cx="18.5" cy="156.7" r=".12"/>
<circle cx="25.4" cy="156.7" r=".16"/>
<circle cx="25.5" cy="156.7" r=".26"/>
<circle cx="25.8" cy="157.6" r=".16"/>
<circle cx="25.8" cy="155.8" r=".16"/>
<circle cx="25.8" cy="155.8" r=".26"/>
<circle cx="25.8" cy="157.6" r=".27"/>
<circle cx="120.3" cy="155.8" r=".26"/>
<circle cx="120.3" cy="157.6" r=".26"/>
<circle cx="120.3" cy="155.8" r=".16"/>
<circle cx="120.3" cy="157.6" r=".15"/>
<circle cx="120.7" cy="156.7" r=".16"/>
<circle cx="120.7" cy="156.7" r=".27"/>
<circle cx="127.7" cy="156.7" r=".12"/>
<circle cx="127.8" cy="157.3" r=".11"/>
<circle cx="127.8" cy="156.1" r=".11"/>
<circle cx="167.5" cy="156.7" r=".15"/>
<circle cx="167.5" cy="156.7" r=".26"/>
<circle cx="167.8" cy="157.6" r=".27"/>
<circle cx="167.8" cy="155.8" r=".26"/>
<circle cx="167.8" cy="157.6" r=".16"/>
<circle cx="167.9" cy="155.8" r=".16"/>
<circle cx="187.8" cy="156" r=".14"/>
<circle cx="187.8" cy="157.4" r=".14"/>
<circle cx="187.8" cy="157.4" r=".24"/>
<circle cx="187.8" cy="156" r=".24"/>
<circle cx="188.1" cy="156.7" r=".24"/>
<circle cx="188.1" cy="156.7" r=".14"/>
<circle cx="208.8" cy="156.7" r=".23"/>
<circle cx="208.8" cy="156.7" r=".15"/>
<circle cx="209.1" cy="156" r=".23"/>
<circle cx="209.1" cy="157.4" r=".23"/>
<circle cx="209.1" cy="157.4" r=".14"/>
<circle cx="209.1" cy="156" r=".14"/>
<circle cx="229" cy="155.8" r=".17"/>
<circle cx="229" cy="155.8" r=".26"/>
<circle cx="229" cy="157.6" r=".26"/>
<circle cx="229" cy="157.6" r=".16"/>
<circle cx="229.4" cy="156.7" r=".16"/>
<circle cx="229.4" cy="156.7" r=".27"/>
</g>
<g font-size="7.9" fill="#f00">
<text x="144.3" y="200.3">ALEXANDRE TREMBLAY</text>
<text x="240.9" y="200.1">ASM</text>
<text x="118.5" y="210">TERRAIN DE SOCCER</text>
<text x="240.9" y="209.8">2</text>
</g>
<text font-size="5.6" x="71.4" y="208.8">1:16</text>
<text font-size="5.6" fill="#f00" x="93.2" y="208.8">2021-04-06</text>
<g font-size="4.9" fill="#191924">
<text x="136.1" y="112.3">1236</text>
<text x="193.6" y="168">1143</text>
<text x="79" y="169">1760</text>
<text x="79" y="176.4">1829</text>
<text x="193.7" y="176.4">1219</text>
</g>
<text font-size="4.9" fill="#f00" x="83.4" y="199.4">CLUB DE ROBOTIQUE</text>
<text font-size="3.9" fill="#f00" x="83.4" y="195.1">UQAC</text>
<g font-size="3" fill="#f00">
<text x="32.4" y="196.3">TOLERANCES GÉNÉRALES</text>
<text x="32.4" y="199.7">X</text>
<text x="32.4" y="202">X.X</text>
<text x="40.9" y="202">= ±0.1mm</text>
<text x="40.9" y="199.7">= ±1mm</text>
<text x="32.4" y="204.3">X.XX</text>
<text x="32.4" y="206.6">X.XXX = ±0.001mm</text>
<text x="40.4" y="204.3">=</text>
<text x="44.1" y="204.3">±0.01mm</text>
</g>
<g font-size="2.4" fill="#f00">
<text x="143.1" y="193.9">DESSINÉ PAR:</text>
<text x="239.7" y="193.7">DESSIN DE RÉFÉRENCE:</text>
<text x="69.7" y="203.3">ECHELLE:</text>
<text x="92.1" y="203.3">DATE:</text>
<text x="117.4" y="203.5">TITRE:</text>
<text x="239.7" y="203.3">NUMERO DE DESSIN:</text>
</g>
</svg>
